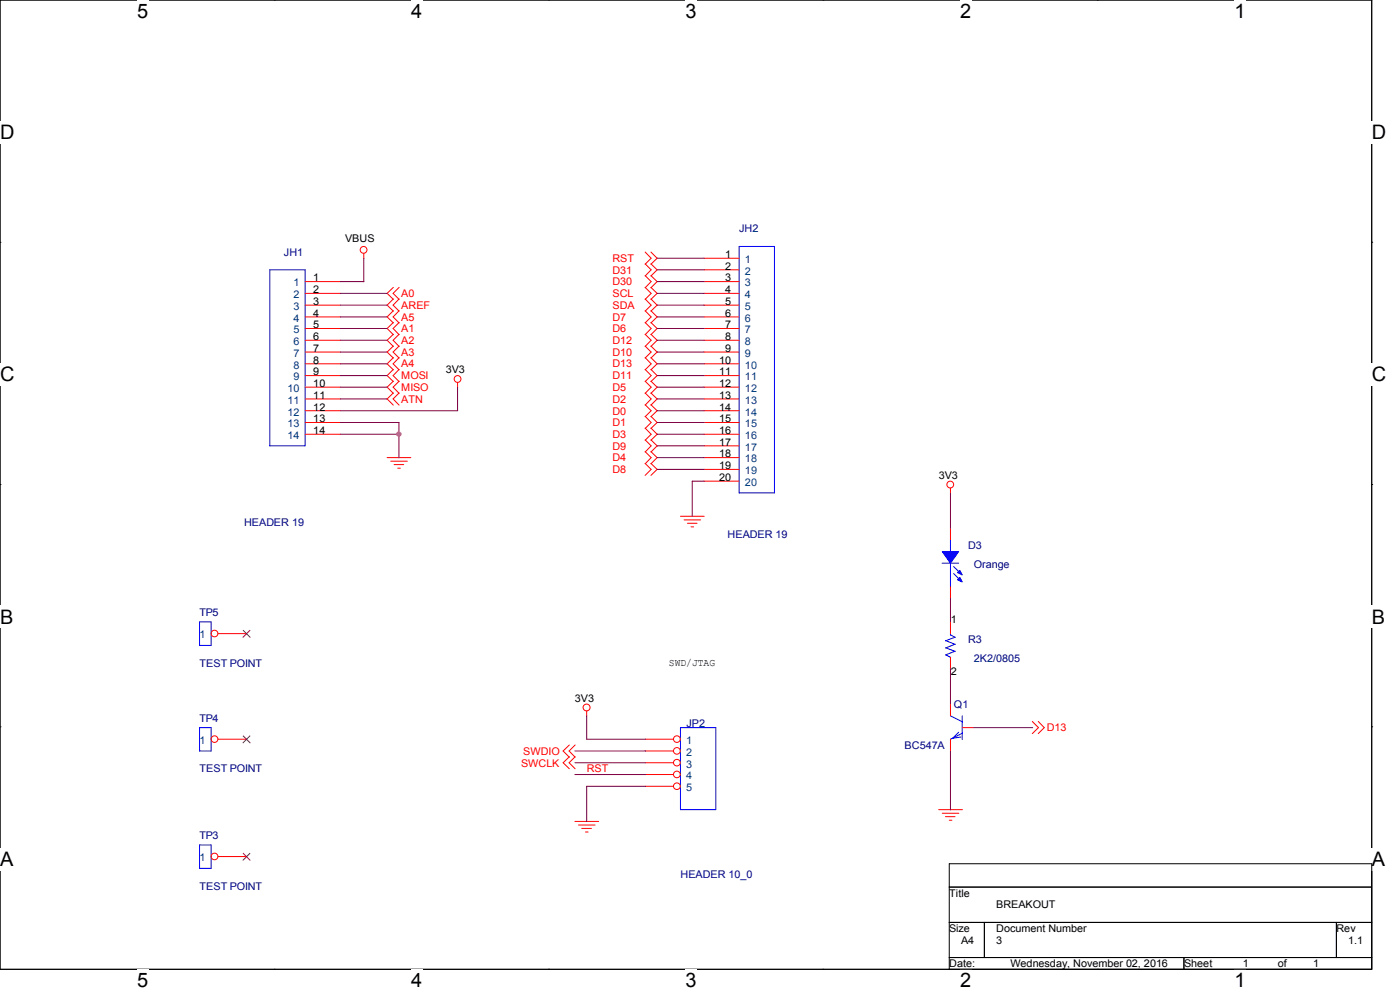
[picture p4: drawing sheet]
<svg xmlns="http://www.w3.org/2000/svg" width="297mm" height="210mm" viewBox="0 0 297 210" stroke-linecap="round" stroke-linejoin="round" font-family="sans-serif">
<path d="M0 0h291v205.6h-291z" fill="none" stroke="#000" stroke-width=".21"/>
<g fill="#fff">
<path d="M29.1 0h2.4v4.7h-2.4z"/>
<path d="M29.1 205.6h2.4v4.4h-2.4z"/>
</g>
<path d="M58.2 0h.1M58.2 205.6h.1" fill="none" stroke="#000" stroke-width=".21"/>
<g fill="#fff">
<path d="M87.2 0h2.4v4.7h-2.4z"/>
<path d="M87.2 205.6h2.4v4.4h-2.4z"/>
</g>
<path d="M116.4 0h.1M116.4 205.6h.1" fill="none" stroke="#000" stroke-width=".21"/>
<g fill="#fff">
<path d="M145.5 0h2.3v4.7h-2.3z"/>
<path d="M145.5 205.6h2.3v4.4h-2.3z"/>
</g>
<path d="M174.6 0h.1M174.6 205.6h.1" fill="none" stroke="#000" stroke-width=".21"/>
<g fill="#fff">
<path d="M203.7 0h2.3v4.7h-2.3z"/>
<path d="M203.7 205.6h2.3v4.4h-2.3z"/>
</g>
<path d="M232.8 0h.1M232.8 205.6h.1" fill="none" stroke="#000" stroke-width=".21"/>
<g fill="#fff">
<path d="M261.9 0h2.3v4.7h-2.3z"/>
<path d="M261.9 205.6h2.3v4.4h-2.3z"/>
<path d="M0 25.7h3v4.7h-3z"/>
<path d="M291 25.7h3v4.7h-3z"/>
<path d="M0 77.1h3v4.7h-3z"/>
<path d="M291 77.1h3v4.7h-3z"/>
</g>
<path d="M0 51.4h.1M291 51.4h.1" fill="none" stroke="#000" stroke-width=".21"/>
<g fill="#fff">
<path d="M0 128.5h2.8v4.7h-2.8z"/>
<path d="M291 128.5h2.8v4.7h-2.8z"/>
</g>
<path d="M0 102.8h.1M291 102.8h.1" fill="none" stroke="#000" stroke-width=".21"/>
<g fill="#fff">
<path d="M-.1 179.9h2.9v4.7h-2.9z"/>
<path d="M290.9 179.9h2.9v4.7h-2.9z"/>
</g>
<path d="M0 154.2h.1M291 154.2h.1M201.4 183.2h89.6v22.4h-89.6zM201.4 188.2h89.6M201.4 195.7h89.6M208.8 195.7v7.4M283.5 195.7v7.4M201.4 203.1h89.6M251.2 203.1v2.5" fill="none" stroke="#000" stroke-width=".21"/>
<g fill="none" stroke="#f00" stroke-width=".21">
<path d="M64.7 59.7h7.5M77.2 53.8v1M136.9 56l1.2 1.2-1.2 1.3M136.9 58.5l1.2 1.2-1.2 1.3M136.9 53.5l1.2 1.3-1.2 1.2M138.1 56l1.3 1.2-1.3 1.3M138.1 58.5l1.3 1.2-1.3 1.3M138.1 53.5l1.3 1.3-1.3 1.2M149.4 54.8h7.4M149.4 57.2h7.4M149.4 59.7h7.4M64.7 62.2h7.5"/>
<path d="M64.7 64.7h7.5M64.7 67.2h7.5M64.7 69.7h7.5M64.7 72.2h7.5M64.7 74.7h7.5M64.7 77.2h7.5M64.7 79.7h7.5M83.4 78.4l-1.3 1.3 1.3 1.2M83.4 61l-1.3 1.2 1.3 1.3M83.4 63.4l-1.3 1.3 1.3 1.3M83.4 65.9l-1.3 1.3 1.3 1.3M83.4 68.4l-1.3 1.3 1.3 1.3"/>
<path d="M83.4 75.9l-1.3 1.3 1.3 1.2M83.4 73.4l-1.3 1.3 1.3 1.2M83.4 70.9l-1.3 1.3 1.3 1.3M84.7 78.4l-1.3 1.3 1.3 1.2M84.7 61l-1.3 1.2 1.3 1.3M84.7 63.4l-1.3 1.3 1.3 1.3M84.7 65.9l-1.3 1.3 1.3 1.3M84.7 68.4l-1.3 1.3 1.3 1.3M84.7 75.9l-1.3 1.3 1.3 1.2M84.7 73.4l-1.3 1.3 1.3 1.2M84.7 70.9l-1.3 1.3 1.3 1.3M136.9 73.4l1.2 1.3-1.2 1.2"/>
<path d="M136.9 70.9l1.2 1.3-1.2 1.3M136.9 68.4l1.2 1.3-1.2 1.3M136.9 78.4l1.2 1.3-1.2 1.2M136.9 63.4l1.2 1.3-1.2 1.3M136.9 65.9l1.2 1.3-1.2 1.3M136.9 75.9l1.2 1.3-1.2 1.2M136.9 61l1.2 1.2-1.2 1.3M138.1 73.4l1.3 1.3-1.3 1.2M138.1 70.9l1.3 1.3-1.3 1.3M138.1 68.4l1.3 1.3-1.3 1.3M138.1 78.4l1.3 1.3-1.3 1.2M138.1 63.4l1.3 1.3-1.3 1.3"/>
<path d="M138.1 65.9l1.3 1.3-1.3 1.3M138.1 75.9l1.3 1.3-1.3 1.2M138.1 61l1.3 1.2-1.3 1.3M149.4 62.2h7.4M149.4 64.7h7.4M149.4 67.2h7.4M149.4 69.7h7.4M149.4 72.2h7.4M149.4 74.7h7.4M149.4 77.2h7.4M149.4 79.7h7.4M64.7 82.1h7.5"/>
<path d="M64.7 84.6h7.5M64.7 87.1h7.5M64.7 89.6h7.5M64.7 92.1h7.5M82.1 97.1h5.1M82.9 97.8h3.5M83.4 80.9l-1.3 1.2 1.3 1.3M83.4 83.4l-1.3 1.2 1.3 1.3M83.6 98.6h2M84.4 99.3h.5M84.7 80.9l-1.3 1.2 1.3 1.3M84.7 83.4l-1.3 1.2 1.3 1.3"/>
<path d="M97.1 81.2v1M136.9 80.9l1.2 1.2-1.2 1.3M136.9 83.4l1.2 1.2-1.2 1.3M136.9 93.3l1.2 1.3-1.2 1.3M136.9 88.3l1.2 1.3-1.2 1.3M136.9 95.8l1.2 1.3-1.2 1.3M136.9 85.9l1.2 1.2-1.2 1.3M136.9 98.3l1.2 1.3-1.2 1.2M136.9 90.8l1.2 1.3-1.2 1.3M138.1 80.9l1.3 1.2-1.3 1.3M138.1 83.4l1.3 1.2-1.3 1.3M138.1 93.3l1.3 1.3-1.3 1.3"/>
<path d="M138.1 88.3l1.3 1.3-1.3 1.3M138.1 95.8l1.3 1.3-1.3 1.3M138.1 85.9l1.3 1.2-1.3 1.3M138.1 98.3l1.3 1.3-1.3 1.2M138.1 90.8l1.3 1.3-1.3 1.3M149.4 97.1h7.4M149.4 82.1h7.4M149.4 84.6h7.4M149.4 87.1h7.4M149.4 89.6h7.4M149.4 92.1h7.4M149.4 94.6h7.4"/>
<path d="M149.4 99.6h7.4M144.4 109.5h5M145.1 110.3h3.5M145.8 111h2.1M146.6 111.8h.6M149.4 102.1h7.4M201.6 103.5v1.1M201.6 112v2.5M46.3 134.4h6M201.6 124.5v2.5M201.6 131.9v2.5M201.6 139.4v2.5"/>
<path d="M46.3 156.8h6M120.8 158l-1.3 1.3 1.3 1.3M122 158l-1.3 1.3 1.3 1.3M124.5 150.8v1.1M136.9 156.8h6M136.9 159.3h6M201.6 149.4v2.4M201.6 156.8v2.5M204.1 154.3h2.5M219 153l1.3 1.3-1.3 1.3M220.3 153l1.2 1.3-1.2 1.3M120.8 160.5l-1.3 1.3 1.3 1.3"/>
<path d="M122 174.2h5M122 160.5l-1.3 1.3 1.3 1.3M122.7 175h3.5M123.4 175.7h2.1M124.2 176.5h.6M136.9 161.8h6M136.9 164.3h6M136.9 166.8h6M199.1 171.7h5.1M199.9 172.5h3.5M200.6 173.2h2M201.4 174h.5"/>
<path d="M46.3 181.7h6"/>
<circle cx="77.1" cy="53" r=".72"/>
<circle cx="97.1" cy="80.4" r=".72"/>
<circle cx="201.6" cy="102.8" r=".72"/>
<circle cx="45.5" cy="134.4" r=".71"/>
<circle cx="45.5" cy="156.8" r=".71"/>
<circle cx="124.4" cy="150.1" r=".73"/>
<circle cx="143.6" cy="156.8" r=".71"/>
<circle cx="143.6" cy="159.3" r=".71"/>
<circle cx="143.6" cy="166.8" r=".71"/>
<circle cx="143.6" cy="164.3" r=".71"/>
<circle cx="143.6" cy="161.8" r=".71"/>
<circle cx="45.5" cy="181.7" r=".71"/>
</g>
<g fill="none" stroke="#00f" stroke-width=".21">
<path d="M57.2 57.2h7.5v37.4h-7.5zM156.8 52.3h7.5v52.3h-7.5zM199.9 119.5h3.5M201.6 114.5v2.6M201.6 119.5v5M42.3 131.9h2.5v5h-2.5zM200.6 137.4l2 .8M200.6 135.9l2 .8M200.6 138.9l1.1 .5M201.6 134.4v.3M201.6 134.7l1 .5M202.3 120.2l1.6 1.5"/>
<path d="M202.3 121.7l1.6 1.5M202.6 135.2l-2 .7M202.6 136.7l-2 .8M202.6 138.1l-2 .8M42.3 154.3h2.5v5h-2.5zM144.4 154.3h7.4v17.4h-7.4zM201.6 151.8l2.6 1.3M203.4 155.3l-1.3 1.3 1.8-.3M204.1 151.8v5M204.2 155.5l-2.6 1.3M42.3 179.2h2.5v5h-2.5z"/>
</g>
<path d="M51.5 133.7l1.6 1.5M53.1 133.7l-1.6 1.5M51.5 156.1l1.6 1.5M53.1 156.1l-1.6 1.5M51.5 181l1.6 1.5M53.1 181l-1.6 1.5" fill="none" stroke="#804000" stroke-width=".21"/>
<g fill="#00f" stroke="#00f" stroke-width=".21">
<path d="M199.9 117h3.5l-1.8 2.5z" fill-rule="evenodd"/>
<path d="M203.6 122.5l.5 .9-1-.4z" fill-rule="evenodd"/>
<path d="M203.1 121.5l.5-.5 .5 1z" fill-rule="evenodd"/>
</g>
<g fill="none" stroke="#800040" stroke-width=".21">
<path d="M72.2 59.7h5M77.2 54.8v5M139.4 59.7h10M139.4 54.8h10M139.4 57.2h10M72.2 62.2h10M72.2 64.7h10M72.2 67.2h10M72.2 69.7h10M72.2 72.2h10M72.2 74.7h10M72.2 77.2h10"/>
<path d="M72.2 79.7h10M139.4 62.2h10M139.4 64.7h10M139.4 67.2h10M139.4 69.7h10M139.4 72.2h10M139.4 74.7h10M139.4 77.2h10M139.4 79.7h10M72.2 82.1h10M72.2 84.6h10M72.2 87.1h24.9"/>
<path d="M72.2 92.1h12.5M72.2 89.6h12.4v7.5M97.1 82.1v5M139.4 82.1h10M139.4 84.6h10M139.4 87.1h10M139.4 92.1h10M139.4 89.6h10M139.4 99.6h10M139.4 94.6h10M139.4 97.1h10M149.4 102.1h-2.5v7.5"/>
<path d="M201.6 104.6v7.5M201.6 127v5M122 159.3h14.9M124.5 151.8v5h12.4M201.6 141.9v7.5M201.6 159.3v12.5M206.6 154.3h12.5M122 161.8h14.9M122 164.3h14.9M136.9 166.8h-12.4v7.5"/>
</g>
<circle cx="84.6" cy="92.1" r=".48" fill="#f0f" stroke="#f0f" stroke-width=".21"/>
<g font-size="4.2">
<text x="29.1" y="3.8">5</text>
<text x="87.2" y="3.8">4</text>
<text x="145.5" y="3.8">3</text>
<text x="203.7" y="3.8">2</text>
<text x="261.9" y="3.8">1</text>
<text x="0" y="29.5">D</text>
<text x="291" y="29.5">D</text>
<text x="0" y="80.9">C</text>
<text x="291" y="80.9">C</text>
<text x="0" y="132.3">B</text>
<text x="291" y="132.3">B</text>
<text x="0" y="183.7">A</text>
<text x="291" y="183.7">A</text>
<text x="29.1" y="209.4">5</text>
<text x="87.2" y="209.4">4</text>
<text x="145.5" y="209.4">3</text>
<text x="203.7" y="209.4">2</text>
<text x="261.9" y="209.4">1</text>
</g>
<g font-size="2.2">
<text x="73.2" y="51.3">VBUS</text>
<text x="66.5" y="59.7">1</text>
<text x="153.8" y="54.7">1</text>
<text x="153.8" y="57.2">2</text>
<text x="153.8" y="59.7">3</text>
<text x="66.5" y="62.2">2</text>
<text x="66.5" y="64.7">3</text>
<text x="153.8" y="62.2">4</text>
<text x="153.8" y="64.7">5</text>
<text x="66.5" y="67.2">4</text>
<text x="66.5" y="69.6">5</text>
<text x="153.8" y="67.2">6</text>
<text x="153.8" y="69.6">7</text>
<text x="66.5" y="72.1">6</text>
<text x="66.5" y="74.6">7</text>
<text x="66.5" y="77.1">8</text>
<text x="152.5" y="77.1">10</text>
<text x="153.8" y="72.1">8</text>
<text x="153.8" y="74.6">9</text>
<text x="66.5" y="79.6">9</text>
<text x="66.5" y="82.1">10</text>
<text x="94.6" y="79.2">3V3</text>
<text x="152.5" y="79.6">11</text>
<text x="152.5" y="82.1">12</text>
<text x="66.5" y="84.6">11</text>
<text x="66.5" y="87.1">12</text>
<text x="66.5" y="89.6">13</text>
<text x="152.5" y="84.6">13</text>
<text x="152.5" y="87.1">14</text>
<text x="152.5" y="89.6">15</text>
<text x="66.5" y="92.1">14</text>
<text x="152.5" y="92.1">16</text>
<text x="152.5" y="94.5">17</text>
<text x="152.5" y="97">18</text>
<text x="152.5" y="99.5">19</text>
<text x="199.1" y="101.6">3V3</text>
<text x="152.5" y="102">20</text>
<text x="201.7" y="132.2">1</text>
<text x="141.9" y="141.2">SWD/JTAG</text>
<text x="201.7" y="143.2">2</text>
<text x="122" y="148.9">3V3</text>
<text x="201.4" y="190.2">Title</text>
<text x="201.4" y="197.7">Size</text>
<text x="211.3" y="192.7">BREAKOUT</text>
<text x="211.3" y="197.7">Document Number</text>
<text x="283.5" y="197.7">Rev</text>
<text x="203.9" y="200.2">A4</text>
<text x="211.3" y="200.2">3</text>
<text x="286" y="200.2">1.1</text>
<text x="201.4" y="205.1">Date:</text>
<text x="214.3" y="205.1">Wednesday, November 02, 2016</text>
<text x="251.2" y="205.1">Sheet</text>
<text x="263.6" y="205.1">1</text>
<text x="271.1" y="205.1">of</text>
<text x="278.6" y="205.1">1</text>
</g>
<g font-size="2.2" fill="#000080">
<text x="156.8" y="49.3">JH2</text>
<text x="60.2" y="54.3">JH1</text>
<text x="51.8" y="111.5">HEADER 19</text>
<text x="154.4" y="114">HEADER 19</text>
<text x="205.4" y="116.5">D3</text>
<text x="206.6" y="120.5">Orange</text>
<text x="42.3" y="130.7">TP5</text>
<text x="205.4" y="136.4">R3</text>
<text x="42.3" y="141.4">TEST POINT</text>
<text x="206.6" y="140.4">2K2/0805</text>
<text x="42.3" y="153.1">TP4</text>
<text x="145.6" y="154.1">JP2</text>
<text x="202.4" y="150.2">Q1</text>
<text x="191.9" y="158.8">BC547A</text>
<text x="42.3" y="163.8">TEST POINT</text>
<text x="42.3" y="178">TP3</text>
<text x="42.3" y="188.7">TEST POINT</text>
<text x="144.4" y="186.2">HEADER 10_0</text>
</g>
<g font-size="2.2" fill="#f00">
<text x="129.9" y="58">D31</text>
<text x="129.9" y="55.5">RST</text>
<text x="85.1" y="63">A0</text>
<text x="85.1" y="65.5">AREF</text>
<text x="129.9" y="65.5">SDA</text>
<text x="129.9" y="63">SCL</text>
<text x="129.9" y="60.5">D30</text>
<text x="85.1" y="68">A5</text>
<text x="85.1" y="70.5">A1</text>
<text x="129.9" y="70.5">D6</text>
<text x="129.9" y="68">D7</text>
<text x="85.1" y="77.9">A4</text>
<text x="85.1" y="75.5">A3</text>
<text x="85.1" y="73">A2</text>
<text x="129.9" y="75.5">D10</text>
<text x="129.9" y="73">D12</text>
<text x="129.9" y="77.9">D13</text>
<text x="85.1" y="80.4">MOSI</text>
<text x="85.1" y="82.9">MISO</text>
<text x="129.9" y="82.9">D5</text>
<text x="129.9" y="80.4">D11</text>
<text x="85.1" y="85.4">ATN</text>
<text x="129.9" y="85.4">D2</text>
<text x="129.9" y="87.9">D0</text>
<text x="129.9" y="95.4">D9</text>
<text x="129.9" y="90.4">D1</text>
<text x="129.9" y="92.9">D3</text>
<text x="129.9" y="97.9">D4</text>
<text x="129.9" y="100.4">D8</text>
<text x="222.1" y="155.1">D13</text>
<text x="111" y="160.1">SWDIO</text>
<text x="110.5" y="162.6">SWCLK</text>
<text x="124.5" y="163.8">RST</text>
</g>
<g font-size="2.2" fill="#004080">
<text x="158" y="55.8">1</text>
<text x="158" y="58.2">2</text>
<text x="62.2" y="60.7">1</text>
<text x="62.2" y="63.2">2</text>
<text x="62.2" y="65.7">3</text>
<text x="158" y="60.7">3</text>
<text x="158" y="63.2">4</text>
<text x="158" y="65.7">5</text>
<text x="62.2" y="68.2">4</text>
<text x="62.2" y="70.7">5</text>
<text x="158" y="68.2">6</text>
<text x="158" y="70.7">7</text>
<text x="62.2" y="73.2">6</text>
<text x="62.2" y="75.7">7</text>
<text x="158" y="73.2">8</text>
<text x="158" y="75.7">9</text>
<text x="61" y="83.1">10</text>
<text x="62.2" y="78.2">8</text>
<text x="62.2" y="80.7">9</text>
<text x="158" y="78.2">10</text>
<text x="158" y="80.7">11</text>
<text x="158" y="83.1">12</text>
<text x="61" y="85.6">11</text>
<text x="61" y="88.1">12</text>
<text x="158" y="85.6">13</text>
<text x="158" y="88.1">14</text>
<text x="61" y="90.6">13</text>
<text x="61" y="93.1">14</text>
<text x="158" y="90.6">15</text>
<text x="158" y="93.1">16</text>
<text x="158" y="95.6">17</text>
<text x="158" y="98.1">18</text>
<text x="158" y="100.6">19</text>
<text x="158" y="103.1">20</text>
<text x="42.3" y="135.4">1</text>
<text x="42.3" y="157.8">1</text>
<text x="145.6" y="157.8">1</text>
<text x="145.6" y="160.3">2</text>
<text x="145.6" y="162.8">3</text>
<text x="145.6" y="165.3">4</text>
<text x="145.6" y="167.8">5</text>
<text x="42.3" y="182.7">1</text>
</g>
</svg>
